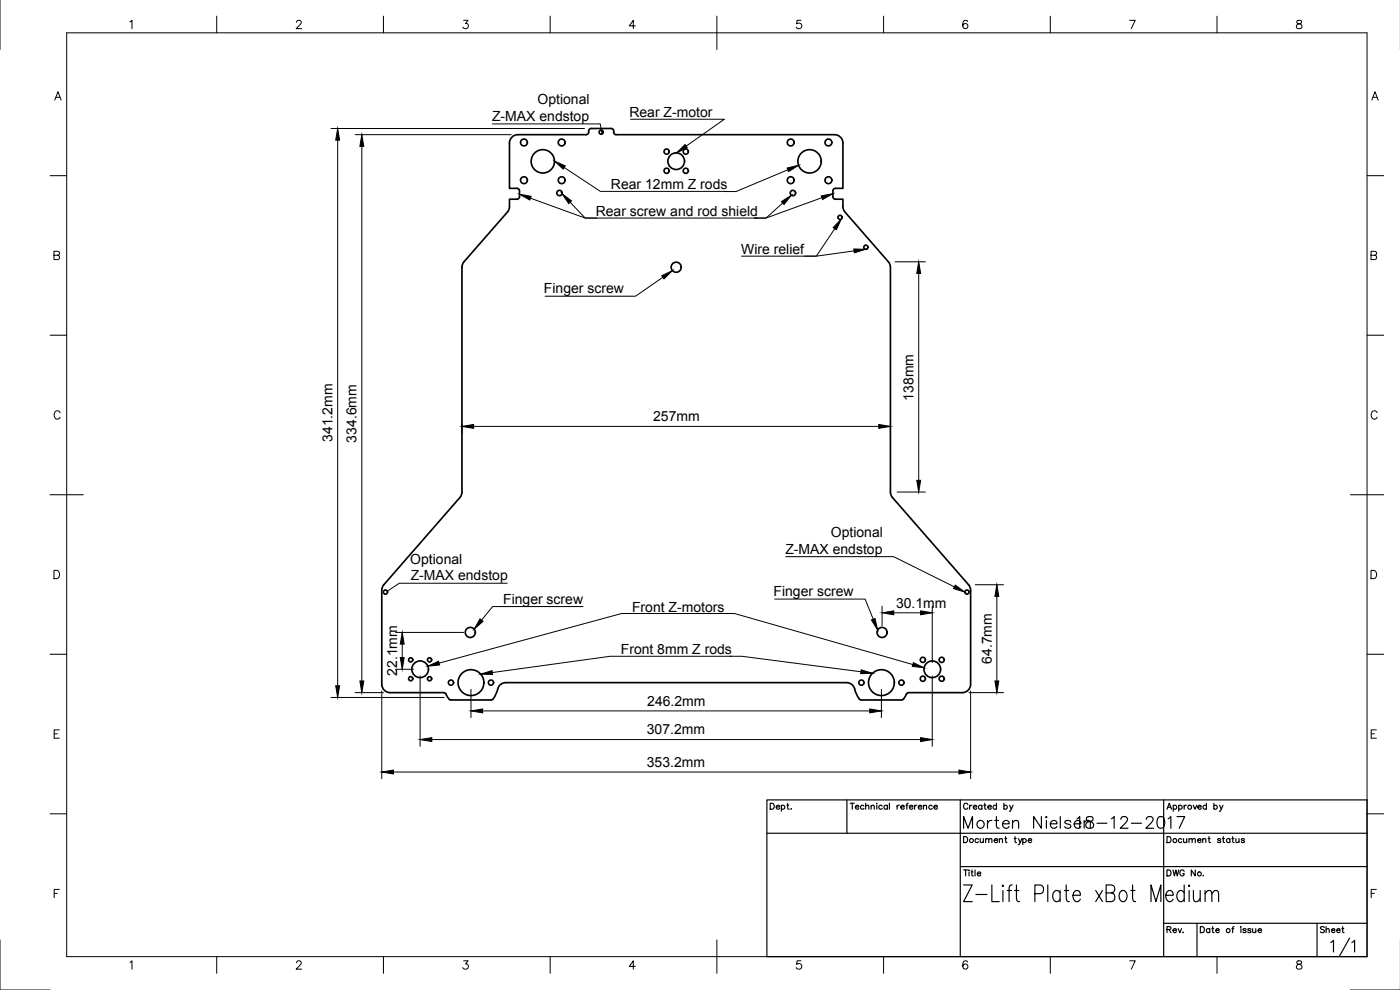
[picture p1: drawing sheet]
<svg xmlns="http://www.w3.org/2000/svg" width="420mm" height="297mm" viewBox="0 0 420 297" stroke-linecap="round" stroke-linejoin="round" font-family="sans-serif">
<!-- layer: Visible -->
<g fill="none" stroke="#000" stroke-width=".5">
<path d="M153.8 41l1.6-.6h20.5l.7-.5 .3-1.1 .5-.2h6.3l.4 .4 .1 .9 .7 .5h65.6a2.5 2.5 0 0 1 2.5 2.5v13.6h-2.3l-.5 .2-.2 .6v2l.7 .5h2.3v2.5l.4 1 13.2 15.2 .6 1.3 .1 68.5 .5 1 23.3 26.7 .2 1.1v28.2a2.5 2.5 0 0 1-2.5 2.5h-16.1l-.5 .2a3.4 3.4 0 0 1-1.6 2h-12.1a4.2 4.2 0 0 1-2-3.3 2.5 2.5 0 0 0-2.4-1.9h-102.3a2.99 2.99 0 0 0-2.8 3l-.7 1.5-.7 .7h-12.3a3.4 3.4 0 0 1-1.6-2l-.5-.2h-16.1a2.5 2.5 0 0 1-2.5-2.5v-28.2l.2-1.1 23.2-26.7 .5-1 .2-68.5 .6-1.3 13.2-15.2 .4-1v-2.5h2.3l.6-.5 .1-2-.2-.6-.5-.2h-2.3v-13.6a2.5 2.5 0 0 1 .9-1.9z"/>
<circle cx="180.4" cy="39.7" r=".63"/>
<circle cx="157.2" cy="42.7" r="1.03"/>
<circle cx="157.2" cy="54.1" r="1.03"/>
<circle cx="162.9" cy="48.4" r="3.5"/>
<circle cx="167.9" cy="57.9" r=".8"/>
<circle cx="168.6" cy="54.1" r="1.03"/>
<circle cx="168.6" cy="42.7" r="1.03"/>
<circle cx="200.1" cy="45.5" r=".77"/>
<circle cx="200.1" cy="51.2" r=".77"/>
<circle cx="202.9" cy="48.4" r="2.5"/>
<circle cx="205.8" cy="45.5" r=".77"/>
<circle cx="205.8" cy="51.2" r=".77"/>
<circle cx="237.3" cy="54.1" r="1.03"/>
<circle cx="237.3" cy="42.7" r="1.03"/>
<circle cx="238" cy="57.9" r=".8"/>
<circle cx="243" cy="48.4" r="3.5"/>
<circle cx="248.6" cy="54.1" r="1.03"/>
<circle cx="248.6" cy="42.7" r="1.03"/>
<circle cx="252.1" cy="65.2" r=".63"/>
<circle cx="259.9" cy="74.2" r=".63"/>
<circle cx="202.9" cy="80.2" r="1.51"/>
<circle cx="115.7" cy="177.7" r=".63"/>
<circle cx="290.2" cy="177.7" r=".63"/>
<circle cx="123.3" cy="198" r=".63"/>
<circle cx="128.9" cy="198" r=".63"/>
<circle cx="141.1" cy="189.8" r="1.51"/>
<circle cx="264.7" cy="189.8" r="1.51"/>
<circle cx="277" cy="198" r=".77"/>
<circle cx="282.6" cy="198" r=".77"/>
<circle cx="123.3" cy="203.6" r=".63"/>
<circle cx="126.1" cy="200.8" r="2.5"/>
<circle cx="128.9" cy="203.6" r=".63"/>
<circle cx="135.3" cy="204.8" r=".77"/>
<circle cx="141.3" cy="204.8" r="3.9"/>
<circle cx="147.3" cy="204.8" r=".77"/>
<circle cx="258.5" cy="204.8" r=".77"/>
<circle cx="264.5" cy="204.8" r="3.9"/>
<circle cx="270.5" cy="204.8" r=".77"/>
<circle cx="277" cy="203.6" r=".77"/>
<circle cx="279.8" cy="200.8" r="2.5"/>
<circle cx="282.6" cy="203.6" r=".77"/>
</g>
<!-- layer: Border -->
<g fill="none" stroke="#000" stroke-width=".3">
<path d="M0 -.1v15M20 9.9h390.3v277.1h-390.3zM39 6.6l.6-.5v2.5M65 4.8v5.1M89 6.7l.5-.6 .8 .2a.78 .78 0 0 1-.2 1.1l-1.2 1.2h1.6M115.1 4.8v5.1M139.1 6.1h1.3l-.7 1a.83 .83 0 0 1 .7 1.3 .83 .83 0 0 1-1.5-.3M165.1 4.8v5.1M190.7 7.8h-1.8l1.2-1.7v2.5M215.1 4.8v10.1M240.4 6.1h-1.2l-.1 1.1a.88 .88 0 0 1 1.3-.1 .88 .88 0 0 1-.1 1.4 .88 .88 0 0 1-1.3-.4M265.2 4.8v5.1"/>
<path d="M290.4 6.5a.74 .74 0 0 0-1.1-.3 1.43 1.43 0 0 0 .5 2.4 .78 .78 0 0 0 .7-.8 .78 .78 0 0 0-.8-.8 .78 .78 0 0 0-.8 .8M315.2 4.8v5.1M339 6.1h1.7l-1.2 2.5M365.2 4.8v5.1M389.3 6.2a.51 .51 0 0 0 .2 .9 .9 .9 0 0 1 1.1 .3 .9 .9 0 0 1-.1 1.1l-.8 .1a.72 .72 0 0 1-.7-.8 .72 .72 0 0 1 .8-.6l.5-.1a.51 .51 0 0 0 .2-.9zM16.4 30l1-2.5 .9 2.5M16.8 29.2h1.2M411.7 30l1-2.5 .9 2.5M412.1 29.2h1.1M15 52.7h5M410.3 52.7h5M16.2 76.6l1.4-.1 .3-.4-.2-.5-.4-.2h-1.1v2.5h1.1a.66 .66 0 0 0 .6-.7 .66 .66 0 0 0-.6-.6"/>
<path d="M411.5 76.6l1.4-.1 .2-.4-.1-.5-.5-.2h-1v2.5h1a.66 .66 0 0 0 .7-.7 .66 .66 0 0 0-.7-.6M15 100.6h5M410.3 100.6h5M18 123.9a.92 .92 0 0 0-1-.6 .92 .92 0 0 0-.7 .9v.6a.92 .92 0 0 0 .7 1 .92 .92 0 0 0 1-.6M413.3 123.9a.92 .92 0 0 0-1-.6 .92 .92 0 0 0-.8 .9v.6a.92 .92 0 0 0 .8 1 .92 .92 0 0 0 1-.6M15 148.4h10M405.3 148.4h10M16.2 171.1h.8a1.34 1.34 0 0 1 .9 1.3 1.34 1.34 0 0 1-.9 1.2h-.8zM411.5 171.1h.8a1.34 1.34 0 0 1 .9 1.3 1.34 1.34 0 0 1-.9 1.2h-.8zM15 196.3h5M410.3 196.3h5M17.8 219h-1.5v2.5h1.5"/>
<path d="M413.1 219h-1.6v2.5h1.6M16.3 220.2h.9M411.5 220.2h1M15 244.2h5M410.3 244.2h5M16.3 268h.9M17.8 266.9h-1.5v2.5M411.5 268h1M413.1 266.9h-1.6v2.5M0 282v15h15M39 288.8l.6-.5v2.5M65 287v5"/>
<path d="M89 288.9l.5-.6 .8 .2a.78 .78 0 0 1-.2 1.1l-1.2 1.2h1.6M115.1 287v5M139.1 288.3h1.3l-.7 .9a.83 .83 0 0 1 .7 1.4 .83 .83 0 0 1-1.5-.3M165.1 287v5M190.7 290h-1.8l1.2-1.7v2.5M215.1 282v10M240.4 288.3h-1.2l-.1 1.1a.88 .88 0 0 1 1.3-.1 .88 .88 0 0 1-.1 1.4 .88 .88 0 0 1-1.3-.4M265.2 287v5M290.4 288.6a.74 .74 0 0 0-1.1-.2 1.43 1.43 0 0 0 .5 2.4 .78 .78 0 0 0 .7-.8 .78 .78 0 0 0-.8-.8 .78 .78 0 0 0-.8 .8M315.2 287v5M339 288.3h1.7l-1.2 2.5M365.2 287v5"/>
<path d="M389.3 288.4a.51 .51 0 0 0 .2 .8 .9 .9 0 0 1 1.1 .4 .9 .9 0 0 1-.1 1.1l-.8 .1a.72 .72 0 0 1-.7-.8 .72 .72 0 0 1 .8-.6l.5-.2a.51 .51 0 0 0 .2-.8zM405.3 297h14.9"/>
</g>
<!-- layer: TitleBlock -->
<g fill="none" stroke="#000" stroke-width=".35">
<path d="M230.2 240h180.1v47h-180.1zM230.2 250h180.1M231.2 241h.6a.96 .96 0 0 1 .6 .9 .96 .96 0 0 1-.6 .9h-.6zM233 242.1h1a.58 .58 0 0 0-.6-.4 .58 .58 0 0 0-.6 .5 .58 .58 0 0 0 .6 .6l.6-.3M234.5 241.9a.57 .57 0 0 1 .8-.1 .57 .57 0 0 1 0 .8 .57 .57 0 0 1-.8-.1M234.5 241.6v1.8M236.1 241.6h.6M236.4 241v1.5l.4 .3M237.4 242.6l.1 .1M254.2 240v10M255.2 241h1.2M255.8 241v1.8"/>
<path d="M256.7 242.1h1a.58 .58 0 0 0-.6-.4 .58 .58 0 0 0-.5 .5 .58 .58 0 0 0 .5 .6l.6-.3M259.3 241.9a.57 .57 0 0 0-.9-.1 .57 .57 0 0 0 0 .8 .57 .57 0 0 0 .9-.1M259.8 241.9l.4-.3 .5 .1v1.1M259.8 241v1.8M261.4 241.9l.5-.3 .4 .1 .1 1.1M261.4 241.6v1.2M263.1 241v.2zM263.1 241.6v1.2M264.8 241.9a.58 .58 0 0 0-.9-.1 .58 .58 0 0 0 0 .8 .58 .58 0 0 0 .9-.1M266.3 241.9a.58 .58 0 0 0-.8-.1 .58 .58 0 0 0 0 .8 .58 .58 0 0 0 .8-.1M266.3 241.6v1.2M266.9 241v1.8"/>
<path d="M269.2 241.6v1.2M269.9 241.6l-.4 .1-.3 .4M270.3 242.1h1.1a.58 .58 0 0 0-.7-.4 .58 .58 0 0 0-.5 .5 .58 .58 0 0 0 .6 .6l.6-.3M271.9 241.6h.6M272.6 241l-.4 .3v1.5M272.9 242.1h1.1a.58 .58 0 0 0-.7-.4 .58 .58 0 0 0-.5 .5 .58 .58 0 0 0 .6 .6l.6-.3M274.5 241.6v1.2M275.2 241.6l-.5 .1-.2 .4M275.6 242.1h1a.58 .58 0 0 0-.6-.4 .58 .58 0 0 0-.5 .5 .58 .58 0 0 0 .5 .6l.6-.3M277.1 241.9l.5-.3 .4 .1 .1 1.1M277.1 241.6v1.2M279.8 241.9a.57 .57 0 0 0-.9-.1 .57 .57 0 0 0 0 .8 .57 .57 0 0 0 .9-.1"/>
<path d="M280.3 242.1h1a.58 .58 0 0 0-.6-.4 .58 .58 0 0 0-.5 .5 .58 .58 0 0 0 .5 .6l.6-.3M288.2 240v47M289.2 251h.6a.96 .96 0 0 1 .6 .9 .96 .96 0 0 1-.6 .9h-.6zM290.5 241.4a.66 .66 0 0 0-.8-.4 .66 .66 0 0 0-.5 .7v.4a.66 .66 0 0 0 .5 .7 .66 .66 0 0 0 .8-.4M291 241.6v1.2M291.7 241.6l-.5 .1-.2 .4M292.1 242.1h1a.58 .58 0 0 0-.6-.4 .58 .58 0 0 0-.5 .5 .58 .58 0 0 0 .5 .6l.6-.3M293.7 251.9a.57 .57 0 0 0-.9-.1 .57 .57 0 0 0 0 .8 .57 .57 0 0 0 .9 0M294.2 251.6l.1 1.1 .4 .1 .4-.3M294.7 241.9a.57 .57 0 0 0-.9-.1 .57 .57 0 0 0 0 .8 .57 .57 0 0 0 .9-.1M294.7 241.6v1.2M295.1 251.6v1.2"/>
<path d="M295.3 241.6h.6M295.5 241v1.5l.5 .3M295.8 252l.4-.4 .5 .1v1.1M295.8 251.6v1.2M296.5 242.1h1a.58 .58 0 0 0-.6-.4 .58 .58 0 0 0-.5 .5 .58 .58 0 0 0 .5 .6l.6-.3M296.7 252l.5-.4 .4 .1 .1 1.1M298.4 252.1h1a.58 .58 0 0 0-.6-.4 .58 .58 0 0 0-.5 .5 .58 .58 0 0 0 .5 .6l.6-.2M299.1 241.9a.57 .57 0 0 0-.9-.1 .57 .57 0 0 0 0 .8 .57 .57 0 0 0 .9-.1M299.1 241v1.8M299.9 252l.4-.4 .5 .1 .1 1.1M299.9 251.6v1.2M301.3 241.9a.57 .57 0 0 1 .8-.1 .57 .57 0 0 1 0 .8 .57 .57 0 0 1-.8-.1"/>
<path d="M301.3 241v1.8M301.8 251v1.5l.4 .3M303 241.6l.5 1.2 .5-1.2M304.6 251v1.5l.5 .3M305.7 251.6l.5 1.2 .5-1.2M306.2 252.8l-.4 .6h-.2M306.9 251.9a.57 .57 0 0 1 .9-.1 .57 .57 0 0 1 0 .8 .57 .57 0 0 1-.9 0M306.9 251.6v1.8M308.6 252.1h1a.58 .58 0 0 0-.6-.4 .58 .58 0 0 0-.5 .5 .58 .58 0 0 0 .5 .6l.6-.2M349.2 240v47M350.2 242.8l.7-1.8 .7 1.8M350.2 251h.6a.96 .96 0 0 1 .7 .9 .96 .96 0 0 1-.7 .9h-.6z"/>
<path d="M352.1 241.9a.58 .58 0 0 1 .9-.1 .58 .58 0 0 1 0 .8 .58 .58 0 0 1-.9-.1M352.1 241.6v1.8M353.7 241.9a.57 .57 0 0 1 .9-.1 .57 .57 0 0 1 0 .8 .57 .57 0 0 1-.9-.1M353.7 241.6v1.8M354.7 251.9a.57 .57 0 0 0-.9-.1 .57 .57 0 0 0 0 .8 .57 .57 0 0 0 .9 0M355.2 251.6l.1 1.1 .4 .1 .4-.3M355.4 241.6v1.2M356.1 241.6l-.5 .1-.2 .4M356.1 251.6v1.2M356.8 252l.5-.4 .4 .1 .1 1.1M356.8 251.6v1.2M357.8 252l.4-.4 .4 .1 .1 1.1"/>
<path d="M358.1 241.6l.5 1.2 .6-1.2M359.4 252.1h1a.58 .58 0 0 0-.6-.4 .58 .58 0 0 0-.5 .5 .58 .58 0 0 0 .5 .6l.6-.2M359.5 242.1h1a.58 .58 0 0 0-.6-.4 .58 .58 0 0 0-.5 .5 .58 .58 0 0 0 .5 .6l.6-.3M361 252l.4-.4 .4 .1 .1 1.1M361 251.6v1.2M362.1 241.9a.57 .57 0 0 0-.9-.1 .57 .57 0 0 0 0 .8 .57 .57 0 0 0 .9-.1M362.1 241v1.8M362.6 251.6h.6M362.8 251v1.5l.5 .3M364.3 241.9a.57 .57 0 0 1 .8-.1 .57 .57 0 0 1 0 .8 .57 .57 0 0 1-.8-.1M364.3 241v1.8M366 241.6l.5 1.2 .5-1.2"/>
<path d="M366.4 251.9l-.4-.3-.5 .1v.3l.8 .3 .1 .3-.4 .2-.6-.2M366.5 242.8l-.2 .5-.4 .1M366.9 251.6h.6M367.1 251v1.5l.5 .3M369.1 251.9a.57 .57 0 0 0-.8-.1 .57 .57 0 0 0 0 .8 .57 .57 0 0 0 .8 0M369.1 251.6v1.2M369.7 251.6h.6M370 251v1.5l.4 .3M370.9 251.6l.1 1.1 .4 .1 .4-.3M371.8 251.6v1.2M373.5 251.9l-.4-.3-.5 .1v.3l.8 .3 .1 .3-.4 .2-.6-.2M288.2 260h122.1"/>
<path d="M289.2 261h1.2M289.8 261v1.8M290.8 261v.2zM291.7 261v1.5l.4 .3M292.6 261v1.8M349.2 277h61.1M350.2 261h.6a.96 .96 0 0 1 .7 .9 .96 .96 0 0 1-.7 .9h-.6zM350.2 278.9l1.1-.1v-.6l-1.1-.2v1.8M350.8 278.9l.6 .9M352 261l.5 1.8 .4-1.8 .4 1.8 .4-1.8M352 279.1h1.1a.58 .58 0 0 0-.7-.4 .58 .58 0 0 0-.5 .6 .58 .58 0 0 0 .6 .5l.6-.2M353.6 278.6l.5 1.2 .5-1.2"/>
<path d="M355 279.7h.1M355.4 261.4a.66 .66 0 0 0-.8-.4 .66 .66 0 0 0-.5 .7v.4a.65 .65 0 0 0 .6 .7 .65 .65 0 0 0 .7-.7h-.5M358.7 261v1.8l-1.2-1.8v1.8M359.2 277v10M360.2 278h.6a.96 .96 0 0 1 .7 .9 .96 .96 0 0 1-.7 .9h-.6zM363.1 278.9a.57 .57 0 0 0-.9-.1 .57 .57 0 0 0 0 .9 .57 .57 0 0 0 .9-.1M363.1 278.6v1.2M363.7 278.6h.6M363.9 278v1.5l.5 .3M364.9 279.1h1a.58 .58 0 0 0-.6-.4 .58 .58 0 0 0-.5 .6 .58 .58 0 0 0 .5 .5l.6-.2M369.7 278.6h.6M370.4 278l-.5 .4v1.4"/>
<path d="M372.4 278v.2zM372.4 278.6v1.2M374 278.9l-.4-.3-.5 .1v.4l.8 .2 .1 .3-.4 .2-.6-.2M375.4 278.9l-.3-.3-.6 .3 .8 .4v.4l-.5 .1-.3-.2M375.9 278.6l.1 1.1 .4 .1 .5-.3M376.9 278.6v1.2M377.6 279.1h1a.58 .58 0 0 0-.6-.4 .58 .58 0 0 0-.6 .6 .58 .58 0 0 0 .6 .5l.6-.2M395.3 277v10M399.4 282.8l.8-.7v3.5M405 281.5l-3 5.3M405.7 282.8l.8-.7v3.5"/>
<circle cx="291.5" cy="252.2" r=".6"/>
<circle cx="352.6" cy="252.2" r=".6"/>
<circle cx="357" cy="242.2" r=".6"/>
<circle cx="368.6" cy="279.2" r=".59"/>
</g>
<!-- layer: Annotations -->
<g fill="#000" stroke="#000" stroke-width=".3">
<path d="M166.4 48.3l3.3 1.5-.7 .9zM203.1 45.9l2.5-2.5 .7 .9zM236.2 50.4l3.5-.8-3 1.9zM246.5 58.8l3.5-.7-3.1 1.8zM155.9 58.3l3.5 .6-.4 1.1zM168.7 58.1l2.8 2.2-.8 .8zM234.5 60.5l3-1.9-2.2 2.8zM252.5 65.7l-1.5 3.2-1-.6zM256.2 74.7l3.6 .1-3.4 1.1zM198.6 82.7l3.2-1.5-2.5 2.5zM286.7 175.6l2.9 2-3.4-1zM128.4 199.9l3.2-1.5 .3 1.1z"/>
<path d="M144.1 185.7l.9 .7-2.7 2.4zM261.5 186l1.1-.4 .8 3.4zM274.1 198.8l3.2 1.6-3.5-.5zM144.3 202.3l3.4-1.1 .1 1.2zM258.5 201l3.3 1-3.5 .1z"/>
</g>
<g fill="none" stroke="#000" stroke-width=".3">
<path d="M147.8 37.2h32.4l.5 3M189.2 35.8h28.2l-11.5 8M159.2 59.5l16.4 5.9h3.5M169.3 50.3l10.9 7.1h38M236.4 51l-15.5 6.5h-3.5M246.7 59.3l-16.8 6.1h-3.5h3.5l5-4.5M171.1 60.7l4.5 4.7h51.6M250.5 68.6l-5.5 8.3h-22.5M256.3 75.3l-11.3 1.6h-3.5M198.9 83.2l-8.2 5.7h-27.1M152.2 175h-32.4l-3.6 2.4M232.5 179.7h27.1l2.5 6.1"/>
<path d="M235.8 167h32.4l18.2 9.1M175 182h-27.2l-3.3 4.1M216.9 184.1h3.6l53.5 15.3M217.3 184.1h-30.7l-54.8 14.9M219.1 196.9h3.5l35.8 4.7M219.5 196.9h-36.3l-35.5 4.9"/>
</g>
<!-- layer: Dimensions -->
<g fill="none" stroke="#000" stroke-width=".3">
<path d="M99.3 38.6h76.1M101.3 42.1v163.7M106.6 40.4h46.8M108.6 43.9v160.4M268.6 78.5h9.1M275.7 82v62.1M138.6 127.3v2.6M142.1 127.9h121.6M267.2 127.3v2.6M269.2 147.6h8.5M292.7 175.4h8.5M299.2 178.9v25.4"/>
<path d="M118.7 189.8h20.4M120.7 193.3v4M264.7 181.9v5.9M268.2 183.9h8.1M279.8 181.9v16.9M99.3 209.3h34M106.6 207.8h8.5M114.6 207.3v26.3M118.7 200.8h5.4M126.1 202.8v21.1M141.3 206.8v8.5M144.8 213.3h116.2"/>
<path d="M264.5 206.8v8.5M279.8 202.8v21.1M290.8 207.8h10.4M291.3 207.3v26.3M118.1 231.6h169.7M129.6 221.9h146.7"/>
</g>
<g fill="#000" stroke="#000" stroke-width=".3">
<path d="M101.3 38.6l.6 3.5h-1.1zM108.6 40.4l.6 3.5h-1.2zM275.7 78.5l.6 3.5h-1.2zM138.6 127.9l3.5-.5v1.1zM263.7 127.4l3.5 .5-3.5 .6zM275.1 144.1h1.2l-.6 3.5zM299.2 175.4l.6 3.5h-1.2zM120.1 197.3h1.2l-.6 3.5zM120.7 189.8l.6 3.5h-1.2zM264.7 183.9l3.5-.6v1.1zM276.3 183.3l3.5 .6-3.5 .5zM100.8 205.8h1.1l-.6 3.5z"/>
<path d="M108 204.3h1.2l-.6 3.5zM141.3 213.3l3.5-.6v1.2zM261 212.7l3.5 .6-3.5 .6zM298.6 204.3h1.2l-.6 3.5zM114.6 231.6l3.5-.5v1.1zM126.1 221.9l3.5-.6v1.2zM276.3 221.3l3.5 .6-3.5 .6zM287.8 231.1l3.5 .5-3.5 .6z"/>
</g>
<text font-size="8.8" x="287.9" y="271.6">Z-Lift Plate xBot Medium</text>
<g font-size="7.1">
<text x="287.9" y="249.8">Morten Nielsen</text>
<text x="321.7" y="249.8">18-12-2017</text>
</g>
<text font-size="4.9" x="394.8" y="281.2">Sheet</text>
<g font-size="4.2">
<text x="161.3" y="31.3">Optional</text>
<text x="188.9" y="35.2">Rear Z-motor</text>
<text x="147.7" y="36.3">Z-MAX endstop</text>
<text x="183.4" y="56.8">Rear 12mm Z rods</text>
<text x="178.8" y="64.8">Rear screw and rod shield</text>
<text x="222.5" y="76.3">Wire relief</text>
<text x="163.3" y="88">Finger screw</text>
<text x="274.2" y="120.2" transform="rotate(-90 274.2 120.2)">138mm</text>
<text x="196" y="126.4">257mm</text>
<text x="99.8" y="132.6" transform="rotate(-90 99.8 132.6)">341.2mm</text>
<text x="107" y="132.8" transform="rotate(-90 107 132.8)">334.6mm</text>
<text x="249.4" y="161.2">Optional</text>
<text x="235.7" y="166.2">Z-MAX endstop</text>
<text x="123.1" y="169.2">Optional</text>
<text x="123.3" y="174.2">Z-MAX endstop</text>
<text x="232.2" y="178.9">Finger screw</text>
<text x="151" y="181.1">Finger screw</text>
<text x="189.7" y="183.5">Front Z-motors</text>
<text x="268.9" y="182.3">30.1mm</text>
<text x="186.3" y="196.3">Front 8mm Z rods</text>
<text x="119.2" y="202.8" transform="rotate(-90 119.2 202.8)">22.1mm</text>
<text x="297.6" y="199.1" transform="rotate(-90 297.6 199.1)">64.7mm</text>
<text x="194.3" y="211.8">246.2mm</text>
<text x="194.1" y="220.3">307.2mm</text>
<text x="194.1" y="230.1">353.2mm</text>
</g>
</svg>
